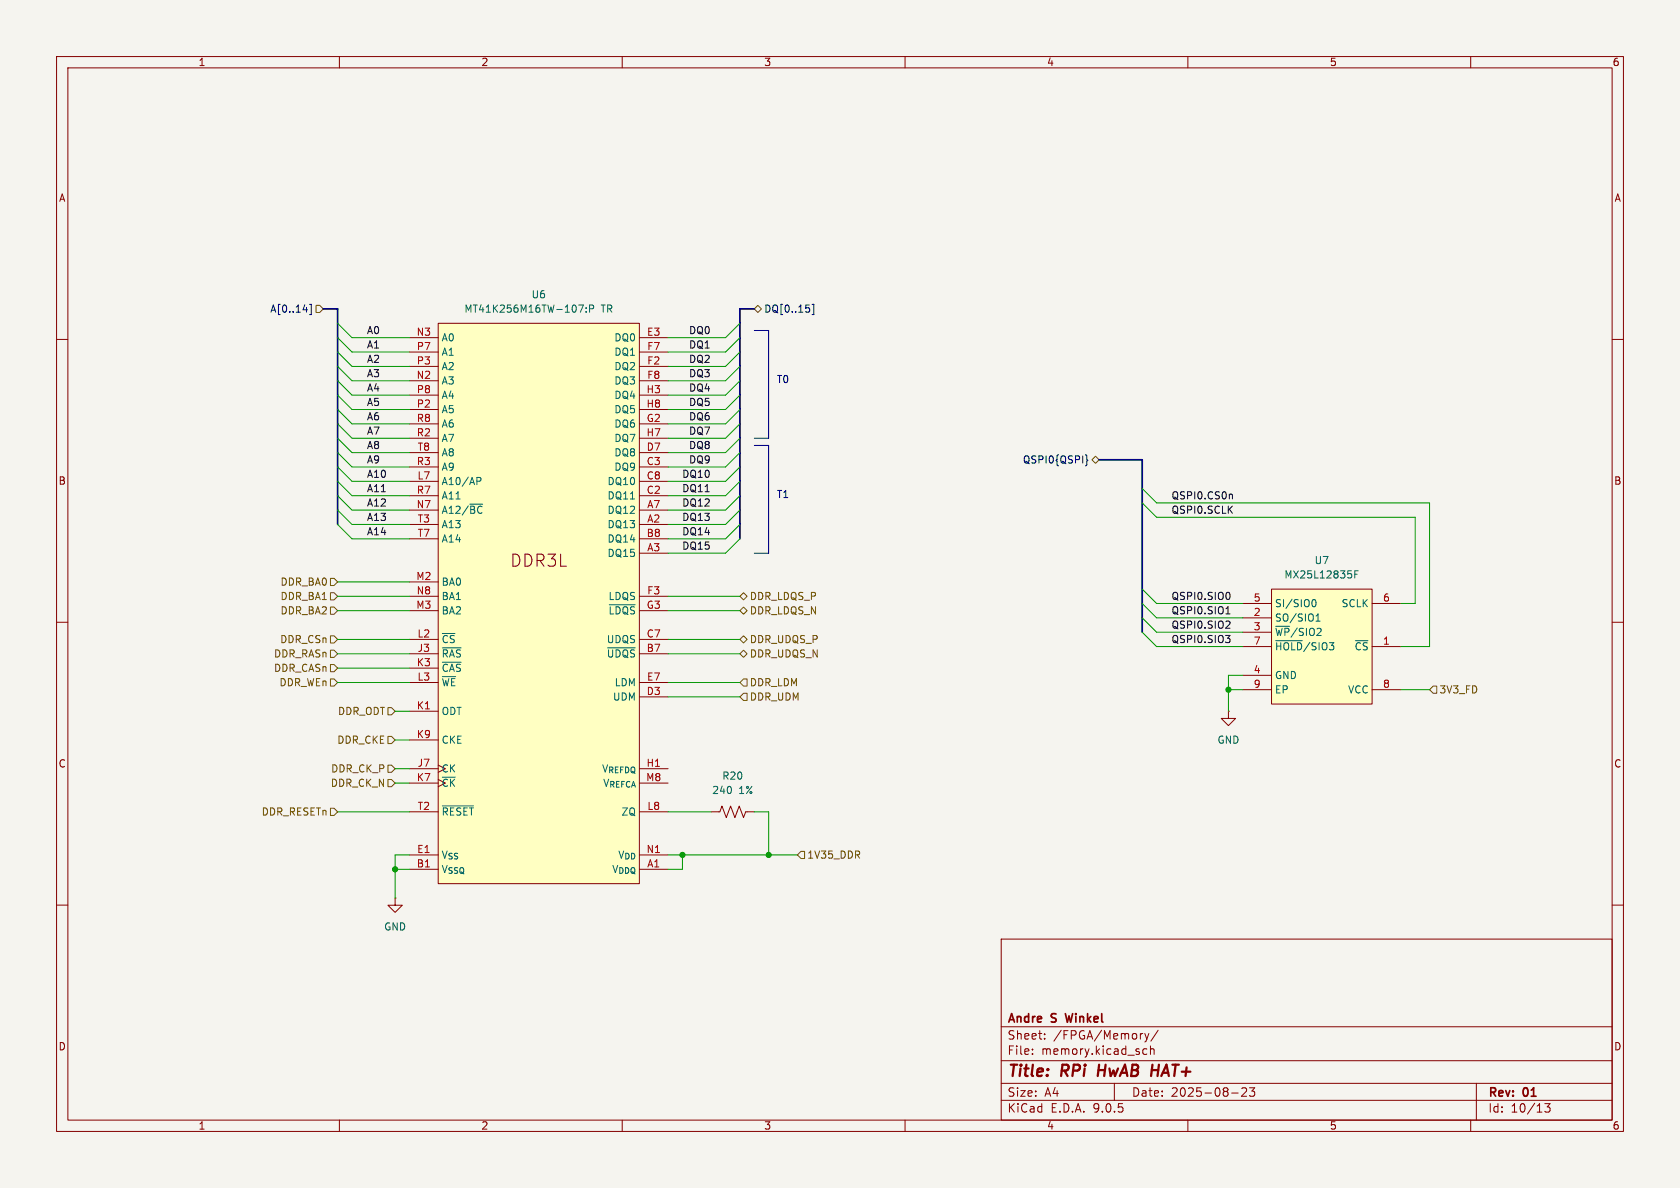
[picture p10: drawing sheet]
<svg xmlns="http://www.w3.org/2000/svg" width="297mm" height="210mm" viewBox="0 0 297 210" stroke-linecap="round" stroke-linejoin="round" font-family="sans-serif">
<path d="M0 0h297v210h-297z" fill="#f5f4ef" stroke="#f5f4ef" stroke-width=".18"/>
<g fill="none" stroke="#840000" stroke-width=".18">
<path d="M10 10h277v190h-277zM12 12h273v186h-273zM60 10v2M110 10v2M160 10v2M210 10v2M260 10v2M10 60h2M285 60h2M10 110h2M285 110h2M125.7 143.5h1.6l.3-1 .8 2 .8-2 .7 2 .8-2 .7 2 .4-1h1.5"/>
<path d="M10 160h2M177 166h108v32h-108zM285 160h2M60 198v2M110 198v2M160 198v2M177 194.5h108M177 191.5h108M177 187.5h108M177 181.5h108M182.5 186.3v.1M182.5 185.5v.1"/>
<path d="M184.7 183.6v.1M184.7 182.8v.1M197 191.5v3M201.9 182.7h.1M202 186.1l.3 .3 .4-.1M202.4 182.7l.3 1M202.7 183.7l-.1 .4-.2 .1M202.7 185.5l-.4-.1-.3 .3M203.1 182.7l-.4 1M203.4 185.5l.2-.1 .4 .1v.9M203.4 184.9v1.5M204.7 182.1l-1.2 2"/>
<path d="M210 198v2M217.7 193.2h1.2M219.5 192.4l.6-.1 .2 .1 .1 .3-.9 1.1h.9M220.9 192.3h.9l-.5 .6 .4 .1v.7l-.2 .1h-.4l-.2-.1M260 198v2M261 191.5v6.5M273.1 195.1h.9l-.5 .6 .5 .1v.7l-.3 .1h-.4l-.2-.1"/>
</g>
<path d="M194.3 188.2l-.2 2" fill="none" stroke="#840000" stroke-width=".4"/>
<path d="M188.3 179.2l.4 1.5" fill="none" stroke="#840000" stroke-width=".3"/>
<path d="M224.8 104.1h17.8v20.4h-17.8z" fill="#ffffc2"/>
<path d="M219.7 106.7h5.1M219.7 109.2h5.1M219.7 111.8h5.1M219.7 114.3h5.1M219.7 119.4h5.1M224.8 104.1h17.8v20.4h-17.8zM242.6 106.7h5M242.6 114.3h5M217.2 125.7v1.3h1.2l-1.2 1.3-1.3-1.3h1.3M217.2 125.7h.1M219.7 121.9h5.1M242.6 121.9h5" fill="none" stroke="#840000" stroke-width=".18"/>
<path d="M225.5 113.3h4.7M232 106.2l.2-.2a.68 .68 0 0 1 .5 .6 .68 .68 0 0 1-.5 .7l-.2-.3M232.7 109.8h.7M232.7 108.9l.3-.4v1.3M239.5 101.5h.4M240.1 100.9h-.6v1.3" fill="none" stroke="#006464" stroke-width=".18"/>
<path d="M77.5 57.2h35.5v99h-35.5z" fill="#ffffc2"/>
<g fill="none" stroke="#840000" stroke-width=".18">
<path d="M72.4 59.7h5.1M77.5 57.2h35.5v99h-35.5zM113 59.7h5.1M72.4 62.2h5.1M72.4 64.8h5.1M72.4 67.3h5.1M72.4 69.9h5.1M72.4 72.4h5.1M72.4 74.9h5.1M72.4 77.5h5.1M113 62.2h5.1M113 64.8h5.1"/>
<path d="M113 67.3h5.1M113 69.9h5.1M113 72.4h5.1M113 74.9h5.1M113 77.5h5.1M72.4 80h5.1M72.4 82.6h5.1M72.4 85.1h5.1M72.4 87.6h5.1M72.4 92.7h5.1M72.4 95.3h5.1M72.4 90.2h5.1"/>
<path d="M113 80h5.1M113 82.6h5.1M113 85.1h5.1M113 87.6h5.1M113 92.7h5.1M113 95.3h5.1M113 90.2h5.1M113 97.8h5.1M72.4 102.9h5.1M72.4 105.4h5.1M72.4 108h5.1M72.4 113h5.1"/>
<path d="M72.4 115.6h5.1M72.4 118.1h5.1M113 105.4h5.1M113 108h5.1M113 113h5.1M113 115.6h5.1M72.4 125.7h5.1M72.4 130.8h5.1M72.4 135.9h5.1M72.4 120.7h5.1M72.4 138.4h5.1M113 135.9h5.1"/>
<path d="M113 120.7h5.1M113 123.2h5.1M113 138.4h5.1M69.8 158.8v1.2h1.3l-1.3 1.3-1.2-1.3h1.2M69.8 158.8h.1M72.4 143.5h5.1M72.4 151.1h5.1M72.4 153.7h5.1M113 143.5h5.1M113 151.1h5.1M113 153.7h5.1"/>
</g>
<path d="M102.3 53.9h.8l-.5 1.3M103.6 55.1v.1M103.6 54.4v.1M104.2 54.6l.6-.1 .2-.2-.1-.3-.7-.1v1.3M84.3 84.4h.5l.2 .2-.1 .4-.6 .1M78.2 114.5h3.3M78.2 117.1h3.3M107.4 114.5h4.9M107.7 106.9h4.6M78.2 142.5h5.5" fill="none" stroke="#006464" stroke-width=".18"/>
<g fill="none" stroke="#725600" stroke-width=".18">
<path d="M55.9 54h.6l.6 .6-.6 .6h-.6zM134 54l.6 .6-.6 .6-.7-.6zM193 81.3l.7-.7 .6 .7-.6 .6zM58.4 107.3h.7l.6 .7-.6 .6h-.7zM58.4 104.8h.7l.6 .6-.6 .6h-.7zM58.4 102.2h.7l.6 .7-.6 .6h-.7zM58.4 114.9h.7l.6 .7-.6 .6h-.7zM58.4 117.5h.7l.6 .6-.6 .6h-.7zM58.4 112.4h.7l.6 .6-.6 .7h-.7zM130.8 108l.6-.7 .7 .7-.7 .6zM130.8 113l.6-.6 .7 .6-.7 .7zM130.8 105.4l.6-.6 .7 .6-.7 .6z"/>
<path d="M130.8 115.6l.6-.7 .7 .7-.7 .6zM58.4 120h.7l.6 .7-.6 .6h-.7zM68.6 130.2h.6l.6 .6-.6 .6h-.6zM68.6 135.3h.6l.6 .6-.6 .6h-.6zM68.6 125.1h.6l.6 .6-.6 .7h-.6zM68.6 137.8h.6l.6 .6-.6 .7h-.6zM131.4 122.6h.7v1.2h-.7l-.6-.6zM131.4 120h.7v1.3h-.7l-.6-.6zM253.4 121.3h.6v1.3h-.6l-.7-.7zM58.4 142.9h.7l.6 .6-.6 .6h-.7zM141.6 150.5h.6v1.3h-.6l-.6-.7z"/>
</g>
<path d="M53.6 54.8h.8M54.7 53.8h.3v1.8h-.3M142.5 53.9h.6M143 54.5l.1 .1-.1 .5M143.6 53.8h.3v1.8h-.3M191.9 80.4l.2 .2v.6l.2 .2-.2 .2v.6l-.2 .1" fill="none" stroke="#000084" stroke-width=".18"/>
<path d="M124.7 86.9h.7M217.5 87.4l.4 .1v.7M216.7 112.3h.8l-.5 .5M216.7 108.5h.8M217 107.4l.1-.2v1.3M217.2 109.8l.3 .2-.1 .3-.7 .8h.8M217.2 112.8l.3 .3v.3l-.3 .2M217.3 104.8l.2 .4-.2 .7" fill="none" stroke="#0f0f0f" stroke-width=".18"/>
<path d="M133.3 58.4h2.6v19.1h-2.6M133.3 78.7h2.6v19.1h-2.6" fill="none" stroke="#0000c2" stroke-width=".18"/>
<path d="M57.1 54.6h2.6v38.1M133.3 54.6h-2.5v40.7M194.3 81.3h7.6v30.5" fill="none" stroke="#000084" stroke-width=".3"/>
<g fill="none" stroke="#009600" stroke-width=".18">
<path d="M59.7 59.7l2.5 2.5h10.2M59.7 57.2l2.5 2.5h10.2M130.8 59.7l-2.5 2.5h-10.2M130.8 57.2l-2.5 2.5h-10.2M59.7 64.8l2.5 2.5h10.2M59.7 77.5l2.5 2.5h10.2M59.7 67.3l2.5 2.6h10.2M59.7 72.4l2.5 2.5h10.2M59.7 69.9l2.5 2.5h10.2M59.7 62.2l2.5 2.6h10.2M59.7 74.9l2.5 2.6h10.2M130.8 64.8l-2.5 2.5h-10.2"/>
<path d="M130.8 77.5l-2.5 2.5h-10.2M130.8 67.3l-2.5 2.6h-10.2M130.8 72.4l-2.5 2.5h-10.2M130.8 69.9l-2.5 2.5h-10.2M130.8 62.2l-2.5 2.6h-10.2M130.8 74.9l-2.5 2.6h-10.2M59.7 82.6l2.5 2.5h10.2M59.7 80l2.5 2.6h10.2M59.7 90.2l2.5 2.5h10.2M59.7 85.1l2.5 2.5h10.2M59.7 87.6l2.5 2.6h10.2M59.7 92.7l2.5 2.6h10.2"/>
<path d="M130.8 82.6l-2.5 2.5h-10.2M130.8 80l-2.5 2.6h-10.2M130.8 90.2l-2.5 2.5h-10.2M130.8 85.1l-2.5 2.5h-10.2M130.8 87.6l-2.5 2.6h-10.2M130.8 92.7l-2.5 2.6h-10.2M130.8 95.3l-2.5 2.5h-10.2M201.9 86.4l2.6 2.5h48.2v25.4h-5.1M201.9 88.9l2.6 2.5h45.7v15.3h-2.6M59.7 105.4h12.7M59.7 102.9h12.7M59.7 118.1h12.7"/>
<path d="M59.7 115.6h12.7M59.7 108h12.7M59.7 113h12.7M118.1 105.4h12.7M118.1 115.6h12.7M118.1 108h12.7M118.1 113h12.7M201.9 106.7l2.6 2.5h15.2M201.9 104.1l2.6 2.6h15.2M201.9 111.8l2.6 2.5h15.2M201.9 109.2l2.6 2.6h15.2M219.7 119.4h-2.5v6.3"/>
<path d="M59.7 120.7h12.7M69.8 130.8h2.6M69.8 138.4h2.6M69.8 135.9h2.6M69.8 125.7h2.6M118.1 123.2h12.7M118.1 120.7h12.7M217.2 121.9h2.5M247.6 121.9h5.1M59.7 143.5h12.7M69.8 153.7h2.6M72.4 151.1h-2.6v7.7"/>
<path d="M118.1 143.5h7.6M118.1 151.1h22.9M120.6 151.1v2.6h-2.5M133.3 143.5h2.6v7.6"/>
</g>
<g fill="#009600" stroke="#009600" stroke-width=".18">
<circle cx="135.9" cy="151.1" r=".46"/>
<circle cx="120.6" cy="151.1" r=".46"/>
<circle cx="69.8" cy="153.7" r=".46"/>
<circle cx="217.2" cy="121.9" r=".46"/>
</g>
<text font-size="3" fill="#840000" x="90.2" y="100.4">DDR3L</text>
<g font-size="2.8" fill="#840000">
<text x="178" y="190.9">Title:</text>
<text x="187.7" y="190.9">RPi</text>
<text x="194.9" y="190.9">HwAB HAT+</text>
</g>
<g font-size="2.1" fill="#840000">
<text x="178" y="184">Sheet:</text>
<text x="178" y="181.2">Andre</text>
<text x="186" y="181.2">S</text>
<text x="186.2" y="184">/FPGA/Memory/</text>
<text x="189.1" y="181.2">Winkel</text>
<text x="178" y="186.7">File:</text>
<text x="184.1" y="186.7">memory.kicad_sch</text>
<text x="178" y="196.9">KiCad</text>
<text x="178" y="194.1">Size:</text>
<text x="184.7" y="194.1">A4</text>
<text x="185.7" y="196.9">E.D.A.</text>
<text x="193.3" y="196.9">9.0.5</text>
<text x="200" y="194.1">Date:</text>
<text x="207" y="194.1">2025-08-23</text>
<text x="263" y="194.3">Rev:</text>
<text x="263" y="196.9">Id:</text>
<text x="267.1" y="196.9">10/13</text>
<text x="269.4" y="194.3">01</text>
</g>
<g font-size="1.8" fill="#840000">
<text x="35" y="11.9">1</text>
<text x="85" y="11.9">2</text>
<text x="135" y="11.9">3</text>
<text x="185" y="11.9">4</text>
<text x="235" y="11.9">5</text>
<text x="285" y="11.9">6</text>
<text x="10.3" y="35.9">A</text>
<text x="285.3" y="35.9">A</text>
<text x="10.3" y="85.9">B</text>
<text x="285.3" y="85.9">B</text>
<text x="10.3" y="135.9">C</text>
<text x="285.3" y="135.9">C</text>
<text x="10.3" y="185.9">D</text>
<text x="285.3" y="185.9">D</text>
<text x="35" y="199.9">1</text>
<text x="85" y="199.9">2</text>
<text x="135" y="199.9">3</text>
<text x="185" y="199.9">4</text>
<text x="235" y="199.9">5</text>
<text x="285" y="199.9">6</text>
</g>
<g font-size="1.8" fill="#006464">
<text x="93.9" y="52.9">U6</text>
<text x="82" y="55.5">MT41K256M16TW-107:P</text>
<text x="106.3" y="55.5">TR</text>
<text x="78" y="60.6">A0</text>
<text x="78" y="63.1">A1</text>
<text x="78" y="65.6">A2</text>
<text x="108.5" y="60.6">DQ0</text>
<text x="108.5" y="63.1">DQ1</text>
<text x="108.5" y="65.6">DQ2</text>
<text x="78" y="68.2">A3</text>
<text x="78" y="70.7">A4</text>
<text x="108.5" y="68.2">DQ3</text>
<text x="108.5" y="70.7">DQ4</text>
<text x="78" y="73.3">A5</text>
<text x="78" y="75.8">A6</text>
<text x="108.5" y="73.3">DQ5</text>
<text x="108.5" y="75.8">DQ6</text>
<text x="78" y="78.3">A7</text>
<text x="78" y="80.9">A8</text>
<text x="78" y="83.4">A9</text>
<text x="108.5" y="78.3">DQ7</text>
<text x="108.5" y="80.9">DQ8</text>
<text x="108.5" y="83.4">DQ9</text>
<text x="78" y="86">A10/AP</text>
<text x="78" y="88.5">A11</text>
<text x="107.3" y="86">DQ10</text>
<text x="107.3" y="88.5">DQ11</text>
<text x="78" y="93.6">A13</text>
<text x="78" y="91">A12/~{BC}</text>
<text x="107.3" y="91">DQ12</text>
<text x="107.3" y="93.6">DQ13</text>
<text x="78" y="96.1">A14</text>
<text x="107.3" y="96.1">DQ14</text>
<text x="107.3" y="98.7">DQ15</text>
<text x="232.3" y="99.9">U7</text>
<text x="78" y="103.7">BA0</text>
<text x="78" y="106.3">BA1</text>
<text x="107.5" y="106.3">LDQS</text>
<text x="225.3" y="107.5">SI/SIO0</text>
<text x="227" y="102.5">MX25L12835F</text>
<text x="237.1" y="107.5">SCLK</text>
<text x="78" y="108.8">BA2</text>
<text x="78" y="113.9">~{CS}</text>
<text x="107.2" y="113.9">UDQS</text>
<text x="107.5" y="108.8">~{LDQS}</text>
<text x="225.3" y="110.1">SO/SIO1</text>
<text x="225.3" y="112.6">~{WP}/SIO2</text>
<text x="78" y="116.4">~{RAS}</text>
<text x="78" y="119">~{CAS}</text>
<text x="107.2" y="116.4">~{UDQS}</text>
<text x="225.3" y="115.2">~{HOLD}/SIO3</text>
<text x="239.4" y="115.2">~{CS}</text>
<text x="78" y="121.5">~{WE}</text>
<text x="108.3" y="124.1">UDM</text>
<text x="108.6" y="121.5">LDM</text>
<text x="225.3" y="120.2">GND</text>
<text x="225.3" y="122.8">EP</text>
<text x="238.2" y="122.8">VCC</text>
<text x="78" y="126.6">ODT</text>
<text x="78" y="131.7">CKE</text>
<text x="215.1" y="131.7">GND</text>
<text x="78" y="136.8">CK</text>
<text x="106.3" y="136.8">V_{REFDQ}</text>
<text x="78" y="139.3">~{CK}</text>
<text x="106.5" y="139.3">V_{REFCA}</text>
<text x="125.8" y="140.6">240</text>
<text x="127.6" y="138">R20</text>
<text x="130.6" y="140.6">1%</text>
<text x="78" y="144.4">~{RESET}</text>
<text x="109.8" y="144.4">ZQ</text>
<text x="78" y="152">V_{SS}</text>
<text x="78" y="154.5">V_{SSQ}</text>
<text x="108.1" y="154.5">V_{DDQ}</text>
<text x="109.1" y="152">V_{DD}</text>
<text x="67.8" y="164.7">GND</text>
</g>
<g font-size="1.8" fill="#000084">
<text x="47.7" y="55.5">A[0..14]</text>
<text x="135" y="55.5">DQ[0..15]</text>
<text x="180.7" y="82.1">QSPI0{QSPI}</text>
</g>
<g font-size="1.8" fill="#0f0f0f">
<text x="64.8" y="59.2">A0</text>
<text x="121.7" y="59.2">DQ0</text>
<text x="64.8" y="64.2">A2</text>
<text x="64.8" y="61.7">A1</text>
<text x="121.7" y="64.2">DQ2</text>
<text x="121.7" y="61.7">DQ1</text>
<text x="64.8" y="66.8">A3</text>
<text x="64.8" y="71.9">A5</text>
<text x="64.8" y="69.3">A4</text>
<text x="121.7" y="69.3">DQ4</text>
<text x="121.7" y="66.8">DQ3</text>
<text x="121.7" y="71.9">DQ5</text>
<text x="64.8" y="76.9">A7</text>
<text x="64.8" y="74.4">A6</text>
<text x="121.7" y="76.9">DQ7</text>
<text x="121.7" y="74.4">DQ6</text>
<text x="64.8" y="82">A9</text>
<text x="64.8" y="79.5">A8</text>
<text x="121.7" y="79.5">DQ8</text>
<text x="121.7" y="82">DQ9</text>
<text x="64.8" y="87.1">A11</text>
<text x="64.8" y="89.6">A12</text>
<text x="64.8" y="84.6">A10</text>
<text x="120.5" y="87.1">DQ11</text>
<text x="120.5" y="84.6">DQ10</text>
<text x="120.5" y="89.6">DQ12</text>
<text x="207" y="88.4">QSPI0.CS0n</text>
<text x="64.8" y="92.2">A13</text>
<text x="64.8" y="94.7">A14</text>
<text x="120.5" y="94.7">DQ14</text>
<text x="120.5" y="92.2">DQ13</text>
<text x="207" y="90.9">QSPI0.SCLK</text>
<text x="120.5" y="97.3">DQ15</text>
<text x="207" y="106.1">QSPI0.SIO0</text>
<text x="207" y="108.7">QSPI0.SIO1</text>
<text x="207" y="111.2">QSPI0.SIO2</text>
<text x="207" y="113.8">QSPI0.SIO3</text>
</g>
<g font-size="1.8" fill="#a90000">
<text x="73.6" y="59.4">N3</text>
<text x="114.3" y="59.4">E3</text>
<text x="73.6" y="62">P7</text>
<text x="73.6" y="64.5">P3</text>
<text x="114.3" y="62">F7</text>
<text x="114.3" y="64.5">F2</text>
<text x="73.6" y="67.1">N2</text>
<text x="73.6" y="69.6">P8</text>
<text x="114.2" y="69.6">H3</text>
<text x="114.3" y="67.1">F8</text>
<text x="73.6" y="72.1">P2</text>
<text x="73.6" y="74.7">R8</text>
<text x="73.6" y="77.2">R2</text>
<text x="114.2" y="72.1">H8</text>
<text x="114.2" y="77.2">H7</text>
<text x="114.2" y="74.7">G2</text>
<text x="73.6" y="82.3">R3</text>
<text x="73.7" y="79.8">T8</text>
<text x="114.2" y="79.8">D7</text>
<text x="114.2" y="82.3">C3</text>
<text x="73.6" y="89.9">N7</text>
<text x="73.6" y="87.4">R7</text>
<text x="73.7" y="84.8">L7</text>
<text x="114.2" y="84.8">C8</text>
<text x="114.2" y="87.4">C2</text>
<text x="114.3" y="89.9">A7</text>
<text x="73.7" y="92.5">T3</text>
<text x="73.7" y="95">T7</text>
<text x="114.2" y="95">B8</text>
<text x="114.3" y="92.5">A2</text>
<text x="114.3" y="97.5">A3</text>
<text x="73.5" y="102.6">M2</text>
<text x="73.5" y="107.7">M3</text>
<text x="73.6" y="105.2">N8</text>
<text x="114.2" y="107.7">G3</text>
<text x="114.3" y="105.2">F3</text>
<text x="221.5" y="106.4">5</text>
<text x="244.4" y="106.4">6</text>
<text x="73.7" y="112.8">L2</text>
<text x="114.2" y="112.8">C7</text>
<text x="221.5" y="109">2</text>
<text x="221.5" y="111.5">3</text>
<text x="73.6" y="117.9">K3</text>
<text x="73.7" y="115.3">J3</text>
<text x="114.2" y="115.3">B7</text>
<text x="221.5" y="114">7</text>
<text x="221.5" y="119.1">4</text>
<text x="244.4" y="114">1</text>
<text x="73.6" y="125.5">K1</text>
<text x="73.7" y="120.4">L3</text>
<text x="114.2" y="122.9">D3</text>
<text x="114.3" y="120.4">E7</text>
<text x="221.5" y="121.7">9</text>
<text x="244.4" y="121.7">8</text>
<text x="73.6" y="130.6">K9</text>
<text x="73.7" y="135.6">J7</text>
<text x="114.2" y="135.6">H1</text>
<text x="73.6" y="138.2">K7</text>
<text x="73.7" y="143.3">T2</text>
<text x="114.1" y="138.2">M8</text>
<text x="114.3" y="143.3">L8</text>
<text x="73.6" y="153.4">B1</text>
<text x="73.6" y="150.9">E1</text>
<text x="114.2" y="150.9">N1</text>
<text x="114.3" y="153.4">A1</text>
</g>
<g font-size="1.8" fill="#0000c2">
<text x="137.2" y="67.9">T0</text>
<text x="137.2" y="88.2">T1</text>
</g>
<g font-size="1.8" fill="#725600">
<text x="49.5" y="106.3">DDR_BA1</text>
<text x="49.5" y="103.7">DDR_BA0</text>
<text x="132.5" y="106.3">DDR_LDQS_P</text>
<text x="49.4" y="113.9">DDR_CSn</text>
<text x="49.5" y="108.8">DDR_BA2</text>
<text x="132.5" y="108.8">DDR_LDQS_N</text>
<text x="132.5" y="113.9">DDR_UDQS_P</text>
<text x="48.3" y="116.4">DDR_RASn</text>
<text x="48.3" y="119">DDR_CASn</text>
<text x="132.5" y="116.4">DDR_UDQS_N</text>
<text x="49.3" y="121.5">DDR_WEn</text>
<text x="132.5" y="124.1">DDR_UDM</text>
<text x="132.5" y="121.5">DDR_LDM</text>
<text x="254.4" y="122.8">3V3_FD</text>
<text x="59.5" y="131.7">DDR_CKE</text>
<text x="59.7" y="126.6">DDR_ODT</text>
<text x="58.4" y="136.8">DDR_CK_P</text>
<text x="58.4" y="139.3">DDR_CK_N</text>
<text x="46.2" y="144.4">DDR_RESETn</text>
<text x="142.6" y="152">1V35_DDR</text>
</g>
</svg>
